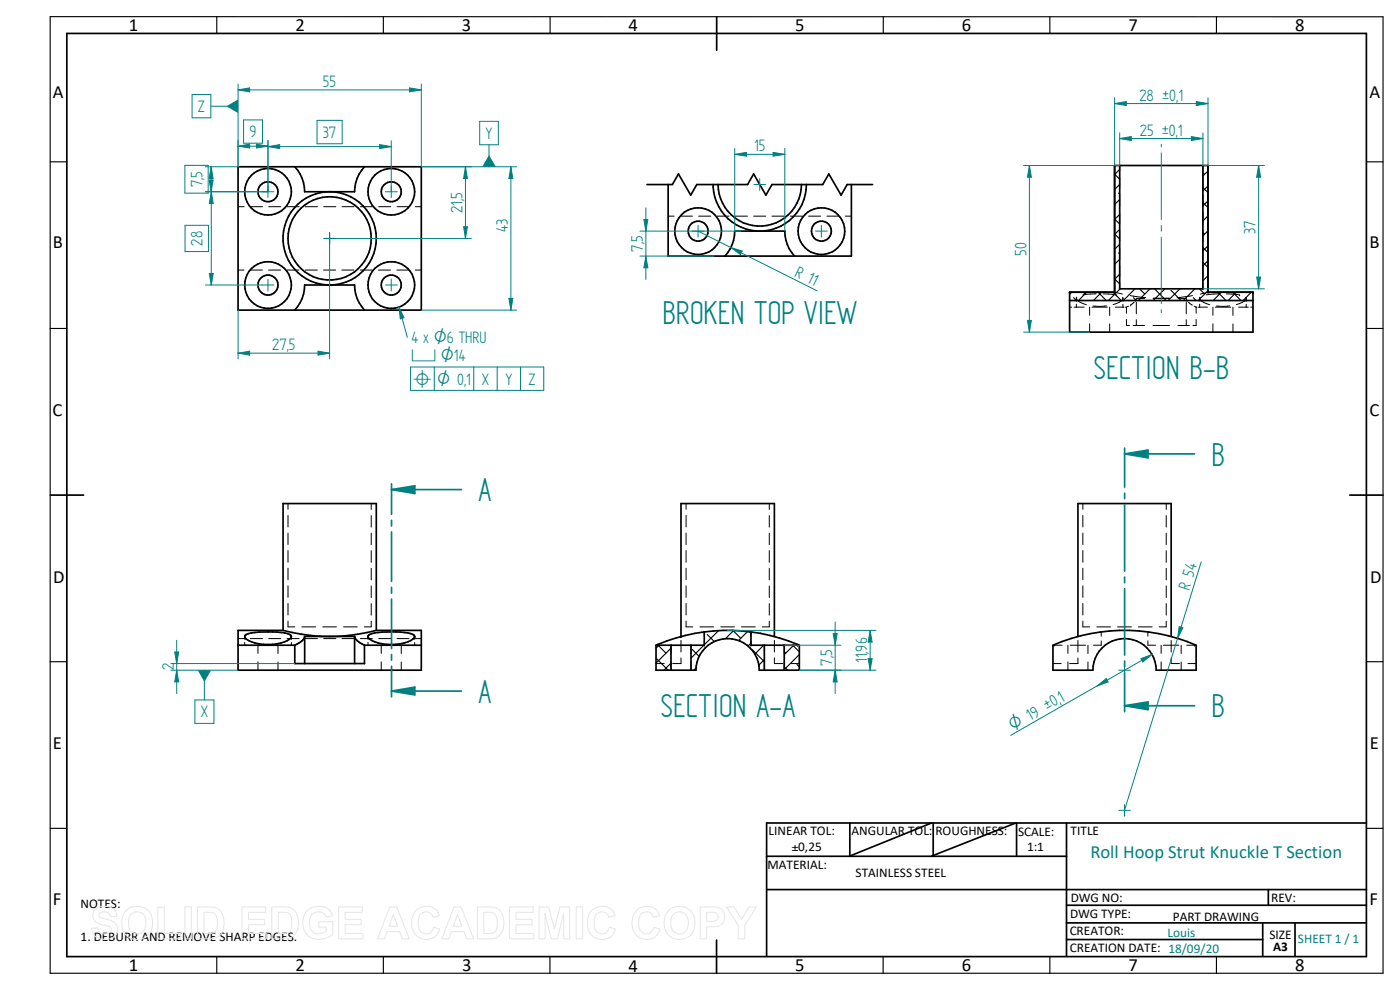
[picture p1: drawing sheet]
<svg xmlns="http://www.w3.org/2000/svg" width="420mm" height="297mm" viewBox="0 0 420 297" stroke-linecap="round" stroke-linejoin="round" font-family="sans-serif">
<g fill="none" stroke="#000" stroke-width=".51">
<path d="M20.1 10h390v277h-390zM215.1 5v10.1M71.4 50h55v43h-55zM88.5 50a10.9 10.9 0 0 1 2.9 7.5h15a10.9 10.9 0 0 1 3-7.5M88.5 93a10.9 10.9 0 0 0 2.9-7.5h15a10.9 10.9 0 0 0 3 7.5M15.1 148.5h10M405.1 148.5h10M71.4 193.6h17.1M73.7 190.5l.2-.1a26.2 26.2 0 0 1 11.6-.5l1.7 .6 .2 .5-.1 .4a10.8 10.8 0 0 1-8.3 1.9 8.6 8.6 0 0 1-5.4-1.9l-.2-.4zM85 189.1a54.7 54.7 0 0 0 27.9 0M85 189.1h-13.6v12h55v-12h-13.5M88.5 193.6v5.5h20.9v-5.5"/>
<path d="M91.4 191h15M91.4 191v8.1M91.4 191a4.7 4.7 0 0 1-2.9 2.6M106.4 191a4.6 4.6 0 0 0 3 2.6M106.4 191v8.1M109.4 193.6h17M110.7 190.5l.2-.1a26.2 26.2 0 0 1 11.6-.5l1.7 .6 .2 .5-.1 .4a10.8 10.8 0 0 1-8.3 1.9 8.6 8.6 0 0 1-5.4-1.9l-.2-.6zM112.9 189.1v-38h-27.9v38M316 193.6a53.9 53.9 0 0 1 43 0v7.5h-12a9.5 9.5 0 0 0-9.5-9.5 9.5 9.5 0 0 0-9.5 9.5h-12zM323.5 191v-39.9h28v39.9M230.1 256.9h90M255 246.9v10"/>
<path d="M280.1 246.9v10M305.1 246.9v10M320.1 246.9v40M410.1 246.9h-180v40M230.1 266.9h180M320.1 271.6h90M320.1 276.9h90M379 276.9v10M380.7 266.9v4.7M388.7 276.9v10M215 282.1v10M320.1 281.9h58.9"/>
<circle cx="80.4" cy="57.5" r="2.99"/>
<circle cx="80.4" cy="57.5" r="7"/>
<circle cx="117.4" cy="57.5" r="3"/>
<circle cx="117.4" cy="57.5" r="7"/>
<circle cx="98.9" cy="71.5" r="12.5"/>
<circle cx="98.9" cy="71.5" r="14"/>
<circle cx="80.4" cy="85.5" r="3"/>
<circle cx="80.4" cy="85.5" r="7"/>
<circle cx="117.4" cy="85.5" r="3"/>
<circle cx="117.4" cy="85.5" r="7"/>
</g>
<g fill="none" stroke="#000" stroke-width=".34">
<path d="M15.1 5h400v287h-400zM65.1 5v5M115.1 5v5M165.1 5v5M265.1 5v5M315.1 5v5M365.1 5v5M15.1 48.6h5M410.1 48.6h5M15.1 98.6h5M410.1 98.6h5M15.1 198.5h5"/>
<path d="M410.1 198.5h5M15.1 248.5h5M410.1 248.5h5M65.1 287v5M115.1 287v5M165 287v5M265 287v5M315.1 287v5M365.1 287v5"/>
</g>
<g fill="none" stroke="#000" stroke-width=".3">
<path d="M71.4 62h1.9M75.1 62h3.7M80.6 62h3.7M86.1 62h3.7M91.6 62h3.7M97.1 62h3.7M102.6 62h3.6M108.2 62h3.5M113.7 62h3.6M119.2 62h3.6M124.7 62h1.7M71.4 81h1.8"/>
<path d="M75.1 81h3.6M80.6 81h3.6M86.1 81h3.6M91.6 81h3.6M97.1 81h3.6M102.6 81h3.6M108.1 81h3.6M113.6 81h3.6M119.1 81h3.6M124.6 81h1.8M86.4 151.1v1.7M86.4 154.6v3.5"/>
<path d="M86.4 159.9v3.5M111.4 151.1v1.8M111.4 154.7v3.5M111.4 160v3.4M325 151.1v1.7M325 154.6v3.5M325 159.9v3.5M350 151.1v1.8M350 154.7v3.5M350 160v3.4M86.4 165.2v3.5M86.4 170.5v3.4"/>
<path d="M86.4 175.8v3.4M111.4 165.2v3.5M111.4 170.5v3.5M111.4 175.8v3.5M325 165.2v3.5M325 170.5v3.4M325 175.8v3.4M350 165.2v3.5M350 170.5v3.5M350 175.8v3.5M71.4 191.6h1.9M73.4 191v.8"/>
<path d="M73.4 192.7v.9M75.1 191.6h3.7M77.4 193.6v2.4M77.4 198.6v2.5M80.4 193.4h.1M80.5 193.4h.1M80.6 191.6h3.7M80.8 193.4h.1M83.4 193.6v2.5M83.4 198.6v2.5M86.1 191.6h3.7M86.4 186.4v1.7h2.1"/>
<path d="M86.4 181.1v3.4M87.4 191h.1M87.4 191v.9M87.4 192.8v.8M90.6 188.1h4.1M91.6 191.6h3.7M96.8 188.1h4.2M97.1 191.6h3.7M102.6 191.6h3.6M103.1 188.1h4.1M108.2 191.6h3.5M110.4 191v.8"/>
<path d="M110.4 192.7v.9M111.4 186.4v1.7h-2.1M111.4 181.1v3.5M113.7 191.6h3.6M114.4 193.6v2.4M114.4 198.6v2.5M117.4 193.4h.1M117.5 193.4h.1M117.8 193.4h.1M119.2 191.6h3.6M120.4 193.6v2.5M120.4 198.6v2.5"/>
<path d="M124.4 191h.1M124.4 191v.9M124.4 192.8v.8M124.7 191.6h1.7M316 199.1h2.5M316.5 193.4h.1M316.5 193.5h.1M316.5 193.6h2.3M320.5 193.6v2.4M320.5 198.6v2.5M321.2 193.6h4.6M323.5 192.2v3.4"/>
<path d="M323.5 197.4v1.7h-2.5M325 186.4v1.7h2M325 181.1v3.4M326.5 193.6v2.5M326.5 198.6v2.5M329.2 188.1h4.1M330.5 192.3v1.3h-2.3M330.5 189.6v1.3M335.4 188.1h4.1M341.7 188.1h4.1M344.5 192.3v1.3h2.3M344.5 189.6v1.3"/>
<path d="M348.5 193.6v2.4M348.5 198.6v2.5M349.2 193.6h4.6M350 186.4v1.7h-2.1M350 181.1v3.5M351.5 197.4v1.7h2.5M351.5 192.2v3.4M354.5 193.6v2.5M354.5 198.6v2.5M356.1 193.6h2.4M356.5 199.1h2.5M358.5 193.6h.1"/>
<path d="M358.5 193.4v.1"/>
</g>
<path d="M337.5 136.2v10M337.5 148v1.6M337.5 151.5v19.9M337.5 173.1v1.7M337.5 176.7v19.9M337.5 198.3v1.8M337.5 201.8v10h21" fill="none" stroke="#008080" stroke-width=".51"/>
<path d="M337.5 211.8l7-1.2v2.3z" fill="#008080"/>
<path d="M337.5 136.2h21M337.5 211.8l7-1.2v2.3z" fill="none" stroke="#008080" stroke-width=".51"/>
<path d="M337.5 136.2l7-1.2v2.4z" fill="#008080"/>
<path d="M337.5 136.2l7-1.2v2.4zM337.5 134.5v1.7M337.5 211.8v1.7" fill="none" stroke="#008080" stroke-width=".51"/>
<g fill="none" stroke="#000" stroke-width=".34">
<path d="M334.5 52.2l1.5 1.6M335.7 58l.3 .3M336 50.8l-1.5 1.6M336 55.4l-1.5 1.5M336 59.9l-1.5 1.4M361 51.8l.5 .5M361 56.3l1.5 1.5M362.5 51.3l-1.5 1.5M362.5 55.8l-1.5 1.5M334.5 65.7l1.5 1.5M334.5 70.2l1.5 1.5M335.7 75.9l.3 .3"/>
<path d="M336 64.3l-1.5 1.5M336 68.8l-1.5 1.5M336 73.3l-1.5 1.5M336 77.8l-1.5 1.5M361 69.8l.5 .4M361 60.8l1.5 1.5M361 74.3l1.5 1.5M361 78.7l1.5 1.6M362.5 60.3l-1.5 1.5M362.5 64.8l-1.5 1.5M362.5 69.3l-1.5 1.5M362.5 73.7l-1.5 1.6"/>
<path d="M362.5 78.2l-1.5 1.6M321.6 87.7l-.6 .6M322.2 89.3l.8 .9M325.1 87.7l.5 .5M326.1 87.7l-2.4 2.5M329.6 87.7l2.4 2.5M330.6 87.7l-2.4 2.5M334 87.7l2.5 2.5M334.5 83.7l1.5 1.5M336 82.3l-1.5 1.5M336.2 86.7l-3.6 3.5M340.2 89.3l.8 .9"/>
<path d="M340.6 86.7l-3.5 3.5M342 86.7l1.5 1.5M345.1 86.7l-3.5 3.5M346.5 86.7l3.5 3.5M349.6 86.7l-3.5 3.5M351.4 87.1l3 3.1M354.1 86.7l-3.5 3.5M358.1 89.3l.9 .9M358.6 86.7l-3.5 3.5M359.9 86.7l1.6 1.5M362.5 87.2l-2.9 3M362.5 82.7l-1.5 1.5"/>
<path d="M365.5 87.7l2.5 2.5M366.6 87.7l-2.5 2.5M369.9 87.7l2.5 2.5M371 87.7l-2.4 2.5M375.5 87.7l-2.4 2.5"/>
</g>
<g fill="#000">
<circle cx="334.5" cy="49.7" r=".25"/>
<circle cx="362.5" cy="49.7" r=".25"/>
<circle cx="334.5" cy="79.2" r=".17"/>
<circle cx="334.5" cy="61.3" r=".17"/>
<circle cx="321" cy="87.7" r=".25"/>
<circle cx="376" cy="87.7" r=".25"/>
</g>
<path d="M334.5 49.7h28v38h13.5v12h-55v-12h13.5zM336 49.7v37h25v-37M321 90.2h55" fill="none" stroke="#000" stroke-width=".51"/>
<g fill="none" stroke="#000" stroke-width=".3">
<path d="M336 49.7v1.7M336 53.2v3.4M336 58.5v3.4M361 49.7v1.7M361 53.2v3.5M361 58.5v3.5M336 63.8v3.4M336 69v3.5M336 74.3v3.5M336 79.6v3.5M361 63.8v3.5M361 69.1v3.5"/>
<path d="M361 74.4v3.5M361 79.6v3.5M321 92.2h.6M321 90.2h1.9M322.4 92.2h3M323 89.5a1.49 1.49 0 0 0 1.2 1.2l1.8 .7M323 91.3v.9M323.1 89.2h.1M323.1 89.2l-.1 1.2M324.7 90.2h3.7M327 92.2v2.4M327 97.2v2.5"/>
<path d="M327.7 92.2h4.6M329 88.1l-4 .4M330.2 90.2h3.7M331 88.2l4 .3M332.1 91.8h-4.1M333 92.2v2.5M333 97.2v2.5M334.5 87.7h.1M334.5 87.7l2.3 .5M335 88.5h.1M335.7 90.2h3.7M336 86.7h.1"/>
<path d="M336 84.9v1.8M336.9 89.2l.1 1.2M337 89.5l-.5 .8-2.5 1.1M337 91.3v.9M337.3 92.2h-2.6M337.7 92.2h.4M338.1 92.2v1.8M338.1 95.8v1.9h.9M338.7 91.9l-.6 .3M339.2 88.7l4.6 .6M339.3 91.5h.1M340.1 97.7h3.4"/>
<path d="M340.3 90.7l-1 .8M340.8 90.1h.1M341 90.7v3.4M341 95.9v1.8M341.2 90.2h3.6M343.5 89.5h-2.5l-.2 .6M346 97.7h5M346.1 89.5h4.9M346.7 90.2h3.6M350.9 89.5h-4.7M352.2 90.2h3.6M353.5 97.7h3.4"/>
<path d="M353.6 89.5h2.4l.2 .6M356 90.7v3.4M356 95.9v1.8M356.2 90.2h.1M356.7 90.7l1.1 .8M357.7 90.2h3.6M357.9 88.7l-4.6 .6M358.4 91.9l.6 .3M359 92.2h.3M359 92.2v1.8M359 95.8v1.9h-1M359.7 92.2h2.7"/>
<path d="M360 89.5a1.49 1.49 0 0 0 1.2 1.2l1.8 .7M360 91.3v.9M360.1 89.2l-.1 1.2M360.1 89.2h.1M361 86.7h.1M361 84.9v1.8M362.5 87.7l-2.3 .5M362.5 87.7h.1M363.2 90.2h3.6M364 92.2v2.4M364 97.2v2.5M364.7 92.2h4.6"/>
<path d="M366 88.1l-4 .4M368 88.2l4 .3M368.7 90.2h3.7M369.1 91.8h-4.1M370 92.2v2.5M370 97.2v2.5M372 88.5h.1M373.9 89.2l.1 1.2M374 89.5l-.5 .8-2.5 1.1M374 91.3v.9M374.2 90.2h1.8M374.6 92.2h-2.9"/>
<path d="M375.4 92.2h.6"/>
</g>
<path d="M336 39.8v9.9M361 39.8v9.9M357.5 41l3.5 .6-3.5 .6z" fill="none" stroke="#008080" stroke-width=".3"/>
<path d="M357.5 41l3.5 .6-3.5 .6z" fill="#008080"/>
<path d="M336 41.6l3.5-.6v1.2z" fill="none" stroke="#008080" stroke-width=".3"/>
<path d="M336 41.6l3.5-.6v1.2z" fill="#008080"/>
<path d="M334.5 29.3v20.4M334.5 31.1l3.5-.6v1.2zM362.5 29.3v20.4M336 41.6h25" fill="none" stroke="#008080" stroke-width=".3"/>
<path d="M334.5 31.1l3.5-.6v1.2z" fill="#008080"/>
<path d="M359 30.5l3.5 .6-3.5 .6z" fill="none" stroke="#008080" stroke-width=".3"/>
<path d="M359 30.5l3.5 .6-3.5 .6z" fill="#008080"/>
<path d="M334.5 31.1h28M307.2 49.7h28.8M308.9 49.7l.6 3.5h-1.2zM307.2 99.7h19.8" fill="none" stroke="#008080" stroke-width=".3"/>
<path d="M308.9 49.7l.6 3.5h-1.2z" fill="#008080"/>
<path d="M308.3 96.1h1.2l-.6 3.6z" fill="none" stroke="#008080" stroke-width=".3"/>
<path d="M308.3 96.1h1.2l-.6 3.6z" fill="#008080"/>
<path d="M308.9 49.7v50M360.5 168.6l-23 74.5M353.9 188l1.1 .4-1.6 3.2z" fill="none" stroke="#008080" stroke-width=".3"/>
<path d="M353.9 188l1.1 .4-1.6 3.2z" fill="#008080"/>
<path d="M345.7 196.4l-42.4 24.2M329.3 205.8l2.7-2.2 .6 1z" fill="none" stroke="#008080" stroke-width=".3"/>
<path d="M329.3 205.8l2.7-2.2 .6 1z" fill="#008080"/>
<path d="M342.4 197.6l3.3-1.2-2.7 2.2z" fill="none" stroke="#008080" stroke-width=".3"/>
<path d="M342.4 197.6l3.3-1.2-2.7 2.2z" fill="#008080"/>
<g fill="none" stroke="#008080" stroke-width=".3">
<path d="M71.4 27l3.5-.6v1.2zM71.4 25.2v24.8M126.4 25.2v24.8M78.7 57.5h3.5M80.4 55.8v3.5M115.7 57.5h3.5M117.4 55.8v3.5M97.2 71.5h3.5M98.9 69.8v3.5M78.7 85.5h3.5M80.4 83.8v3.5M115.7 85.5h3.5"/>
<path d="M117.4 83.8v3.5M337.5 199.3v3.6M335.7 201.1h3.5"/>
</g>
<path d="M71.4 27l3.5-.6v1.2z" fill="#008080"/>
<path d="M122.9 26.4l3.5 .6-3.5 .6z" fill="none" stroke="#008080" stroke-width=".3"/>
<path d="M122.9 26.4l3.5 .6-3.5 .6z" fill="#008080"/>
<path d="M71.4 27h55M126.4 50h28.7M153.3 50l.6 3.6h-1.2zM126.4 93h28.7" fill="none" stroke="#008080" stroke-width=".3"/>
<path d="M153.3 50l.6 3.6h-1.2z" fill="#008080"/>
<path d="M152.7 89.5h1.2l-.6 3.5z" fill="none" stroke="#008080" stroke-width=".3"/>
<path d="M152.7 89.5h1.2l-.6 3.5z" fill="#008080"/>
<path d="M55.5 49.6h7v8.4h-7zM61.6 50h9.8M61.6 57.5h18.8M63.4 50l.6 3.6h-1.2zM153.3 50v43" fill="none" stroke="#008080" stroke-width=".3"/>
<path d="M63.4 50l.6 3.6h-1.2z" fill="#008080"/>
<path d="M62.8 54h1.2l-.6 3.5z" fill="none" stroke="#008080" stroke-width=".3"/>
<path d="M62.8 54h1.2l-.6 3.5z" fill="#008080"/>
<path d="M61.7 57.5h18.7M63.4 50v7.5M63.4 57.5l.6 3.5h-1.2zM55.5 67.6h7.1v7.9h-7.1zM61.7 85.5h17" fill="none" stroke="#008080" stroke-width=".3"/>
<path d="M63.4 57.5l.6 3.5h-1.2z" fill="#008080"/>
<path d="M62.8 82h1.2l-.6 3.5z" fill="none" stroke="#008080" stroke-width=".3"/>
<path d="M62.8 82h1.2l-.6 3.5z" fill="#008080"/>
<path d="M73.1 36h5.7v7h-5.7zM63.4 57.5v28M71.4 43.9l3.5-.6v1.1zM71.4 42.1v7.9M80.4 42.1v15.4" fill="none" stroke="#008080" stroke-width=".3"/>
<path d="M71.4 43.9l3.5-.6v1.1z" fill="#008080"/>
<path d="M77 43.3l3.4 .6-3.4 .5z" fill="none" stroke="#008080" stroke-width=".3"/>
<path d="M77 43.3l3.4 .6-3.4 .5z" fill="#008080"/>
<path d="M95.2 36.1h7.5v7h-7.5zM71.4 43.9h9M80.4 42.2v15.3M80.4 44l3.5-.6v1.2zM117.4 42.2v15.3" fill="none" stroke="#008080" stroke-width=".3"/>
<path d="M80.4 44l3.5-.6v1.2z" fill="#008080"/>
<path d="M114 43.4l3.4 .6-3.4 .6z" fill="none" stroke="#008080" stroke-width=".3"/>
<path d="M114 43.4l3.4 .6-3.4 .6z" fill="#008080"/>
<path d="M80.4 44h37M98.9 71.5v36.2M71.4 93v14.7M71.4 106l3.5-.6v1.2z" fill="none" stroke="#008080" stroke-width=".3"/>
<path d="M71.4 106l3.5-.6v1.2z" fill="#008080"/>
<path d="M95.5 105.4l3.4 .6-3.4 .6z" fill="none" stroke="#008080" stroke-width=".3"/>
<path d="M95.5 105.4l3.4 .6-3.4 .6z" fill="#008080"/>
<path d="M126.4 50h15.1M139.7 50l.6 3.6h-1.2zM98.9 71.5h42.6M71.4 106h27.5" fill="none" stroke="#008080" stroke-width=".3"/>
<path d="M139.7 50l.6 3.6h-1.2z" fill="#008080"/>
<path d="M139.1 68h1.2l-.6 3.5z" fill="none" stroke="#008080" stroke-width=".3"/>
<path d="M139.1 68h1.2l-.6 3.5z" fill="#008080"/>
<path d="M139.7 50v21.5M51.3 199.1h37.2M51.3 201.1h20.1M53 201.1l.6 3.5h-1.2z" fill="none" stroke="#008080" stroke-width=".3"/>
<path d="M53 201.1l.6 3.5h-1.2z" fill="#008080"/>
<path d="M52.4 195.6h1.2l-.6 3.5z" fill="none" stroke="#008080" stroke-width=".3"/>
<path d="M52.4 195.6h1.2l-.6 3.5z" fill="#008080"/>
<path d="M53 192.1v16" fill="none" stroke="#008080" stroke-width=".3"/>
<path d="M117.5 156.1v1.7M117.5 159.6v14.9M138.5 146.9h-21v7.4M117.5 176.2v1.8M117.5 179.7v14.9M117.5 196.4v1.7M117.5 199.9v7.4" fill="none" stroke="#008080" stroke-width=".51"/>
<path d="M117.5 146.9l7-1.1v2.3z" fill="#008080"/>
<path d="M117.5 146.9l7-1.1v2.3zM117.5 207.3h21" fill="none" stroke="#008080" stroke-width=".51"/>
<path d="M117.5 207.3l7-1.1v2.3z" fill="#008080"/>
<path d="M117.5 145.2v1.7M117.5 207.3l7-1.1v2.3zM117.5 207.3v1.8" fill="none" stroke="#008080" stroke-width=".51"/>
<g fill="none" stroke="#000" stroke-width=".34">
<path d="M196.9 197.5l3.6 3.6M197.3 193.4l.1 .1M197.5 193.6l2.3 2.4M197.8 193.6l-.9 .9M201.4 199l-2.1 2.1M201.4 194.5l-4.5 4.5M207.8 194.9l2 2.1M211 193.6l.1 .2M211.2 193.6l-3.8 3.9M212.2 190.4l2.2 2.1M215.6 189.2l-4.2 4.3M220 189.2l2.3 2.3"/>
<path d="M220.2 189.2l-2.5 2.4M224.4 189.5l-2.8 2.7M224.9 189.5l.5 .5M225.4 193l-.9 .8M225.8 194.9l3.6 3.6M228.9 193.6l.2 .1M229.2 193.6l-2.6 2.7M229.4 197.9l-1.7 1.7M235.4 195.6l.4 .4M237.9 193.6l2 2M238.2 193.6l-2.8 2.8M239.2 199.3l.7 .8"/>
<path d="M239.9 196.4l-4.5 4.5M208.9 200.4l-.7 .7M235.4 200.1l1 1M239.9 200.9l-.2 .2"/>
</g>
<path d="M201.4 193.6v7.5M207.4 193.6v7.5M211.4 189.6v4h-14v-.2M211.4 189.6a54.1 54.1 0 0 0-14 3.8M225.4 189.6a50.8 50.8 0 0 0-14 0M225.4 189.6v4h14v-.2M225.4 189.6a54.9 54.9 0 0 1 14 3.8M229.4 193.6v7.5M232.4 191v-39.9h-28v39.9M235.4 193.6v7.5M239.4 193.4l.5 .2v7.5h-12a9.5 9.5 0 0 0-9.5-9.5 9.5 9.5 0 0 0-9.5 9.5h-12v-7.5l.5-.2" fill="none" stroke="#000" stroke-width=".51"/>
<g fill="none" stroke="#000" stroke-width=".3">
<path d="M205.9 151.1v1.7M205.9 154.6v3.5M205.9 159.9v3.5M230.9 151.1v1.8M230.9 154.7v3.5M230.9 160v3.4M205.9 165.2v3.5M205.9 170.5v3.4M205.9 175.8v3.4M230.9 165.2v3.5M230.9 170.5v3.5M230.9 175.8v3.5"/>
<path d="M196.9 199.1h2.4M197.1 193.5l-.2 .1M197.4 193.6h.1M197.4 193.4h.1M197.6 193.3l-.3 .1M201.4 193.6v2.4M201.4 198.6v2.5M204.2 191.1h.1M204.3 191h.1M204.4 191h.1M204.4 192.2v3.4M204.4 197.4v1.7h-2.5"/>
<path d="M204.6 190.9h.1M205.9 186.4v1.7h2M205.9 181.1v3.4M207.4 193.6v2.5M207.4 198.6v2.5M210 188.1h4.2M210.7 189.7h-.4M211.4 193.6h.1M211.4 189.6v1.3M211.4 192.3v1.3M211.4 189.6l-.3 .1M216.3 188.1h4.1"/>
<path d="M222.5 188.1h4.2M224.9 189.5l.3 .1M225.4 193.6h.1M225.4 189.6v1.3M225.4 192.3v1.3M225.5 189.6l.3 .1M229.4 193.6v2.4M229.4 198.6v2.5M230.9 186.4v1.7h-2.1M230.9 181.1v3.5M231 190.6l.5 .2M232 190.9l.5 .1"/>
<path d="M232.4 197.4v1.7h2.5M232.4 192.2v3.4M235.4 193.6v2.5M235.4 198.6v2.5M237.4 199.1h2.5M239.2 193.3l.2 .1M239.4 193.6h.1M239.4 193.4h.1M239.4 193.4v.1M239.7 193.5l.2 .1"/>
</g>
<path d="M348.5 43.3v.8M348.5 45.9v20M348.5 67.6v1.8M348.5 71.2v19.9M348.5 92.9v.9M235.4 193.6h17M239.9 201.1h12.5M250.6 201.1l.6 3.5h-1.1z" fill="none" stroke="#008080" stroke-width=".3"/>
<path d="M250.6 201.1l.6 3.5h-1.1z" fill="#008080"/>
<path d="M250.1 190.1h1.1l-.6 3.5z" fill="none" stroke="#008080" stroke-width=".3"/>
<path d="M250.1 190.1h1.1l-.6 3.5z" fill="#008080"/>
<path d="M361 49.7h18.5M361 86.7h18.5M377.1 83.1h1.2l-.6 3.6zM250.6 186.6v21.5" fill="none" stroke="#008080" stroke-width=".3"/>
<path d="M377.1 83.1h1.2l-.6 3.6z" fill="#008080"/>
<path d="M377.7 49.7l.6 3.5h-1.2z" fill="none" stroke="#008080" stroke-width=".3"/>
<path d="M377.7 49.7l.6 3.5h-1.2z" fill="#008080"/>
<path d="M220.5 46.3l3.5-.6v1.2zM220.5 44.5v24.8M226.3 55.4h3.5M228 53.6v3.5M235.5 44.5v24.8M377.7 49.7v37M97.2 71.5h3.5M98.9 69.8v3.5M207.8 69.3h3.5M209.5 67.6v3.5M244.8 69.3h3.5M246.5 67.6v3.5" fill="none" stroke="#008080" stroke-width=".3"/>
<path d="M200.5 64.9h1.8M204.2 64.9h3.6M209.7 64.9h3.6M215.2 64.9h3.6M220.7 64.9h3.6M226.2 64.9h3.6M231.7 64.9h3.6M237.2 64.9h3.6M242.7 64.9h3.6M248.2 64.9h3.6M253.7 64.9h1.8" fill="none" stroke="#000" stroke-width=".3"/>
<g fill="none" stroke="#000" stroke-width=".51">
<path d="M194.2 55.4h7.6l1.8-3.2 3.7 6.3 1.8-3.1h15.3l1.8-3.2 3.7 6.3 1.8-3.1h15.2l1.8-3.2 3.7 6.3 1.8-3.1h7.7M200.5 55.4v21.4h55v-21.4M240.5 55.4a12.5 12.5 0 0 1-12.5 12.4 12.5 12.5 0 0 1-12.5-12.4M242 55.4a14 14 0 0 1-14 13.9 14 14 0 0 1-14-13.9M238.5 76.8a11.1 11.1 0 0 1-3-7.5h-15a11.1 11.1 0 0 1-2.9 7.5"/>
<circle cx="209.5" cy="69.4" r="7"/>
<circle cx="209.5" cy="69.3" r="2.99"/>
<circle cx="246.5" cy="69.4" r="3"/>
<circle cx="246.5" cy="69.4" r="7"/>
</g>
<path d="M220.5 46.3l3.5-.6v1.2z" fill="#008080"/>
<path d="M232 45.7l3.5 .6-3.5 .6z" fill="none" stroke="#008080" stroke-width=".3"/>
<path d="M232 45.7l3.5 .6-3.5 .6z" fill="#008080"/>
<path d="M220.5 46.3h15M209.5 69.3l35.7 17.9M219.4 74.3l3.3 1-.5 1.1z" fill="none" stroke="#008080" stroke-width=".3"/>
<path d="M219.4 74.3l3.3 1-.5 1.1z" fill="#008080"/>
<path d="M218.4 189.1h44.5M260.6 197.6h1.1l-.6 3.5zM239.9 201.1h23" fill="none" stroke="#008080" stroke-width=".3"/>
<path d="M260.6 197.6h1.1l-.6 3.5z" fill="#008080"/>
<path d="M261.1 189.1l.6 3.6h-1.1z" fill="none" stroke="#008080" stroke-width=".3"/>
<path d="M261.1 189.1l.6 3.6h-1.1z" fill="#008080"/>
<path d="M261.1 189.1v12M61.3 201.1v8.9M335.7 243.1h3.5M337.5 241.4v3.5" fill="none" stroke="#008080" stroke-width=".3"/>
<path d="M279.6 246.9l-24.6 10M304.8 246.9l-25.2 10" fill="none" stroke="#000" stroke-width=".51"/>
<path d="M59.3 201.1h4.1l-2.1 3.5z" fill="#008080"/>
<path d="M146.8 43.4v6.6M58.5 210h5.7v7h-5.7z" fill="none" stroke="#008080" stroke-width=".3"/>
<path d="M146.8 46.5l2 3.5h-4.1z" fill="#008080"/>
<path d="M63.3 31.9h8.1M144 36.4h5.6v7h-5.6z" fill="none" stroke="#008080" stroke-width=".3"/>
<path d="M67.9 31.9l3.5-2.1v4.1z" fill="#008080"/>
<path d="M57.6 28.4h5.7v6.9h-5.7zM119.7 92.1l2.5 9.1M123.2 110.1h40v7h-40zM130.3 110.1v7M142.2 110.1v7M149.2 110.1v7M156.2 110.1v7" fill="none" stroke="#008080" stroke-width=".3"/>
<path d="M119.7 92.1l1.5 3.2-1.1 .4z" fill="#008080"/>
<path d="M192.1 69.3h30.2M192.1 76.8h22.2M193.2 65.9h1.2l-.6 3.4zM119.7 92.1l1.5 3.2-1.1 .4z" fill="none" stroke="#008080" stroke-width=".3"/>
<path d="M193.2 65.9h1.2l-.6 3.4z" fill="#008080"/>
<path d="M193.8 76.8l.6 3.5h-1.2z" fill="none" stroke="#008080" stroke-width=".3"/>
<path d="M193.8 76.8l.6 3.5h-1.2z" fill="#008080"/>
<path d="M193.8 62.4v21.5" fill="none" stroke="#008080" stroke-width=".3"/>
<g fill="none" stroke="#e6e6e6" stroke-width=".3">
<path d="M28.5 272.9a4.5 4.5 0 0 1 6.2 .6l.3 1.4-1.9 .1a1.83 1.83 0 0 0-1.5-1.4 1.83 1.83 0 0 0-1.9 .9v.2a3.3 3.3 0 0 0 2.6 1.2 2.99 2.99 0 0 1 3 3.1 2.99 2.99 0 0 1-3.4 2.8 3.6 3.6 0 0 1-4.4-3.2l1.8-.2a2.1 2.1 0 0 0 1.8 1.8 2.1 2.1 0 0 0 2.2-1.3 1.39 1.39 0 0 0-1.4-1.1 5.4 5.4 0 0 1-3.8-1.9 2.66 2.66 0 0 1 .4-3zM37.9 273.2a4.8 4.8 0 0 1 5.8-.6 4.8 4.8 0 0 1 2 5.5 4.7 4.7 0 0 1-5.7 3.6 4.7 4.7 0 0 1-3.4-5.8l.4-1.4zM39.3 274.4a2.67 2.67 0 0 1 3.2-.5 2.67 2.67 0 0 1 1.3 3 2.7 2.7 0 0 1-2.6 3.3 2.7 2.7 0 0 1-2.6-3.3l.2-1.7zM47.4 272.2h1.9v7.9h4.8v1.6h-6.7zM55.5 272.1h1.9v9.6h-1.9zM59.3 272.1h3.5a4 4 0 0 1 4.4 4.4 4.2 4.2 0 0 1-4.3 5.2h-3.6zM61.2 273.7a4.5 4.5 0 0 1 3.3 .5 4.9 4.9 0 0 1-.2 5.5l-1 .3-2.1 .1zM72.6 272.1h7.1v1.6h-5.1v2.1h4.8v1.7h-4.8v2.6h5.3v1.6h-7.3zM81.6 272.1h3.5a4 4 0 0 1 4.5 4.4 4.2 4.2 0 0 1-4.4 5.2h-3.6zM83.5 273.7a4.5 4.5 0 0 1 3.3 .5 4.9 4.9 0 0 1-.2 5.5l-1 .3-2.1 .1zM92.1 273.4a5.1 5.1 0 0 1 7 0l.7 1.4-1.9 .3a2.65 2.65 0 0 0-3.3-1.4 2.65 2.65 0 0 0-1.7 3.1 2.97 2.97 0 0 0 1.5 3.1 2.97 2.97 0 0 0 3.5-.5v-1.2h-2.2v-1.6h4.2v3.8a5.7 5.7 0 0 1-8.2-.5 5.8 5.8 0 0 1 .4-6.5zM101.6 272.1h7.1v1.6h-5.1v2.1h4.8v1.7h-4.8v2.6h5.3v1.6h-7.3z"/>
<path d="M117 272.1h2.1l3.7 9.6h-2.1l-.8-2.2h-3.7l-.8 2.2h-2.1zM118 274.4l1.3 3.5h-2.6zM124.8 273.3a4.2 4.2 0 0 1 7.1 1.4l-1.9 .5a2.25 2.25 0 0 0-2.7-1.6 2.25 2.25 0 0 0-1.7 2.6 3.4 3.4 0 0 0 1.5 3.9 2.25 2.25 0 0 0 3-1.9l1.8 .6a4.3 4.3 0 0 1-5 3 4.3 4.3 0 0 1-3.3-4.8l.3-2.4zM136.3 272.1h2.1l3.7 9.6h-2.1l-.8-2.2h-3.7l-.8 2.2h-2.1zM137.3 274.4l1.3 3.5h-2.6zM143.2 272.1h3.6a4 4 0 0 1 4.4 4.4 4.2 4.2 0 0 1-4.4 5.2h-3.6zM145.2 273.7a4.5 4.5 0 0 1 3.3 .5 4.9 4.9 0 0 1-.2 5.5l-1 .3-2.1 .1zM152.9 272.1h7.1v1.6h-5.2v2.1h4.9v1.7h-4.9v2.6h5.4v1.6h-7.3zM161.8 272.1h2.9l1.7 6.5 1.7-6.5h2.9v9.6h-1.8v-7.5l-1.9 7.5h-1.9l-1.8-7.5v7.5h-1.8zM172.9 272.1h2v9.6h-2zM177.5 273.3a4.2 4.2 0 0 1 7.1 1.4l-1.9 .5a2.25 2.25 0 0 0-2.6-1.6 2.25 2.25 0 0 0-1.8 2.6 3.4 3.4 0 0 0 1.6 3.9 2.25 2.25 0 0 0 3-1.9l1.8 .6a4.3 4.3 0 0 1-5 3 4.3 4.3 0 0 1-3.4-4.8l.4-2.4zM190.9 273.3a4.2 4.2 0 0 1 7.1 1.4l-1.9 .5a2.25 2.25 0 0 0-2.7-1.6 2.25 2.25 0 0 0-1.7 2.6 3.4 3.4 0 0 0 1.6 3.9 2.25 2.25 0 0 0 2.9-1.9l1.9 .6a4.3 4.3 0 0 1-5 3 4.3 4.3 0 0 1-3.4-4.8l.4-2.4z"/>
<path d="M200.6 273.2a4.8 4.8 0 0 1 5.9-.6 4.8 4.8 0 0 1 2 5.5 4.7 4.7 0 0 1-5.8 3.6 4.7 4.7 0 0 1-3.3-5.8l.4-1.4zM202 274.4a2.67 2.67 0 0 1 3.2-.5 2.67 2.67 0 0 1 1.4 3 2.7 2.7 0 0 1-2.6 3.3 2.7 2.7 0 0 1-2.7-3.3l.3-1.7zM210.1 272.1h3.1a3.6 3.6 0 0 1 3.9 1.4 3.1 3.1 0 0 1-.1 3.4 3.1 3.1 0 0 1-3.2 1.2h-1.7v3.6h-2zM212.1 273.7a3.9 3.9 0 0 1 3.1 .5 1.44 1.44 0 0 1 0 1.7 1.44 1.44 0 0 1-1.5 .6h-1.6zM218 272.1h2.3l2.3 3.7 2.2-3.7h2.2l-3.5 5.6v4h-1.9v-4.1z"/>
</g>
<g font-size="11.3" fill="#008080">
<text x="198.8" y="97.2">BROKEN TOP VIEW</text>
<text x="328.2" y="113.7">SECTION B-B</text>
<text x="363.5" y="139.7">B</text>
<text x="143.6" y="150.4">A</text>
<text x="143.6" y="210.8">A</text>
<text x="198.2" y="215.1">SECTION A-A</text>
<text x="363.5" y="215.3">B</text>
</g>
<g font-size="5.6">
<text x="38.6" y="9.4">1</text>
<text x="88.6" y="9.3">2</text>
<text x="138.6" y="9.4">3</text>
<text x="188.7" y="9.4">4</text>
<text x="238.7" y="9.3">5</text>
<text x="288.7" y="9.3">6</text>
<text x="338.7" y="9.3">7</text>
<text x="388.7" y="9.3">8</text>
<text x="15.8" y="29.5">A</text>
<text x="411" y="29.5">A</text>
<text x="15.8" y="74.5">B</text>
<text x="411" y="74.5">B</text>
<text x="15.8" y="124.9">C</text>
<text x="411" y="124.8">C</text>
<text x="15.9" y="174.9">D</text>
<text x="411.2" y="174.8">D</text>
<text x="15.9" y="224.7">E</text>
<text x="411.1" y="224.7">E</text>
<text x="15.8" y="271.4">F</text>
<text x="411" y="271.4">F</text>
<text x="38.6" y="291.4">1</text>
<text x="88.6" y="291.4">2</text>
<text x="138.7" y="291.4">3</text>
<text x="188.7" y="291.5">4</text>
<text x="238.7" y="291.3">5</text>
<text x="288.7" y="291.3">6</text>
<text x="338.7" y="291.4">7</text>
<text x="388.7" y="291.4">8</text>
</g>
<g font-size="5.6" fill="#008080">
<text x="96.9" y="26.1">55</text>
<text x="59.4" y="33.6">Z</text>
<text x="342" y="30.2">28 u0,1</text>
<text x="74.9" y="41.2">9</text>
<text x="96.9" y="41.4">37</text>
<text x="145.7" y="41.7">Y</text>
<text x="342.1" y="40.7">25 u0,1</text>
<text x="226.3" y="45.4">15</text>
<text x="60.7" y="56.2" transform="rotate(-90 60.7 56.2)">7,5</text>
<text x="138.8" y="63.9" transform="rotate(-90 138.8 63.9)">21,5</text>
<text x="152.4" y="69.6" transform="rotate(-90 152.4 69.6)">43</text>
<text x="376.8" y="70.2" transform="rotate(-90 376.8 70.2)">37</text>
<text x="60.8" y="73.7" transform="rotate(-90 60.8 73.7)">28</text>
<text x="192.9" y="75.5" transform="rotate(-90 192.9 75.5)">7,5</text>
<text x="308" y="76.7" transform="rotate(-90 308 76.7)">50</text>
<text x="238.2" y="82.8" transform="rotate(27 238.2 82.8)">R 11</text>
<text x="81.7" y="105.1">27,5</text>
<text x="123.5" y="103">4 x O6 THRU</text>
<text x="151.7" y="115.4">Y</text>
<text x="158.6" y="115.4">Z</text>
<text x="356.9" y="177.3" transform="rotate(-73 356.9 177.3)">R 54</text>
<text x="52.1" y="201.2" transform="rotate(-90 52.1 201.2)">2</text>
<text x="249.8" y="199.8" transform="rotate(-90 249.8 199.8)">7,5</text>
<text x="260.3" y="199" transform="rotate(-90 260.3 199)">11,96</text>
<text x="60.2" y="215.3">X</text>
<text x="318.6" y="210.9" transform="rotate(-30 318.6 210.9)">1</text>
<text x="327.2" y="257.4">Roll Hoop Strut Knuckle T Section</text>
</g>
<g font-size="5.4" fill="#008080">
<text x="123.5" y="108.2">c O14</text>
<text x="124.1" y="115.4">l O 0,1 X</text>
<text x="303.9" y="219.3" transform="rotate(-30 303.9 219.3)">O 19 u0,</text>
</g>
<g font-size="4">
<text x="230.7" y="250.7">LINEAR TOL:</text>
<text x="255.6" y="250.6">ANGULAR TOL:</text>
<text x="280.7" y="250.6">ROUGHNESS:</text>
<text x="305.6" y="250.7">SCALE:</text>
<text x="321.3" y="250.6">TITLE</text>
<text x="239.6" y="255.4">0,25</text>
<text x="308.2" y="255.3">1:1</text>
<text x="230.4" y="260.7">MATERIAL:</text>
<text x="256.8" y="263">STAINLESS STEEL</text>
<text x="24.2" y="272.5">NOTES:</text>
<text x="321.2" y="275.4">DWG TYPE:</text>
<text x="321.4" y="270.7">DWG NO:</text>
<text x="381.5" y="270.7">REV:</text>
<text x="321" y="280.6">CREATOR:</text>
<text x="352" y="276.2">PART DRAWING</text>
<text x="381" y="281.6">SIZE</text>
<text x="24.2" y="282.3">1. DEBURR AND REMOVE SHARP EDGES.</text>
<text x="321.1" y="285.6">CREATION DATE: 18/09/20</text>
<text x="382.1" y="285.2">A3</text>
</g>
<g font-size="4" fill="#008080">
<text x="350.4" y="281">Louis</text>
<text x="389.5" y="283.1">SHEET 1 / 1</text>
</g>
<text font-size="3.5" x="237.6" y="255.4">±</text>
</svg>
